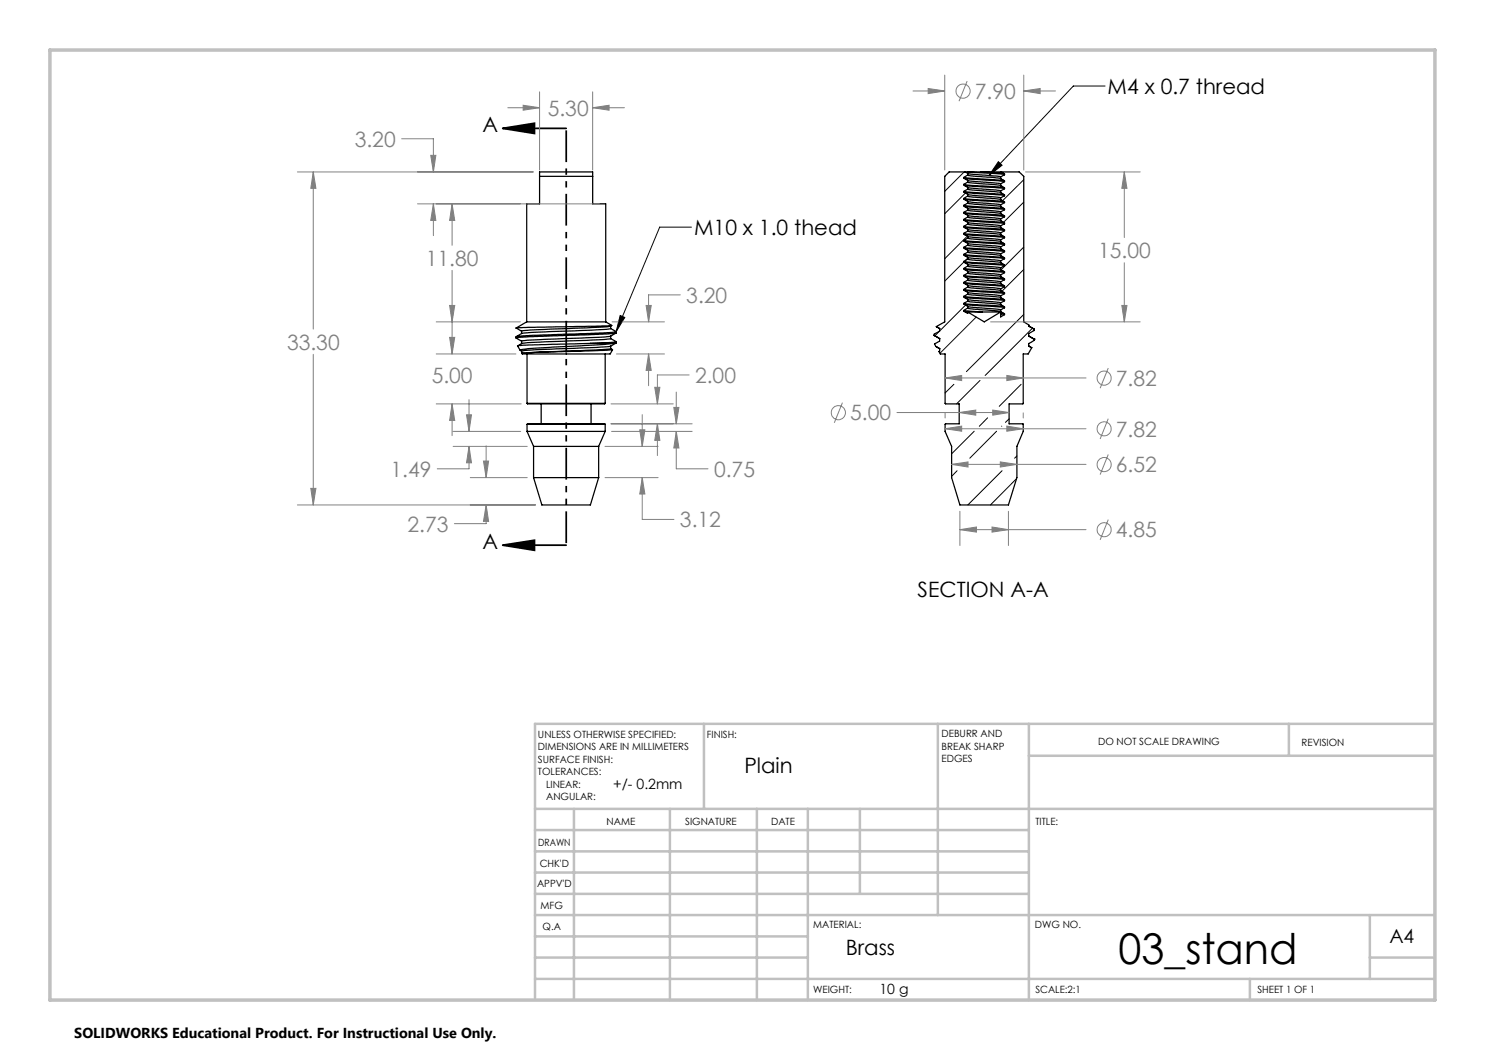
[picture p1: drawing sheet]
<svg xmlns="http://www.w3.org/2000/svg" width="297mm" height="210mm" viewBox="0 0 297 210" stroke-linecap="round" stroke-linejoin="round" font-family="sans-serif">
<g fill="none" stroke="#000" stroke-width=".25">
<path d="M107.9 35.3h10.6M192.8 35.5v.2l.7 .4M192.8 36.9v.1l.7 .5M192.8 38.3v.1l.7 .5M192.8 39.7v.2l.7 .4M192.8 39.7l8 .6M192.8 35.5l8 .6M192.8 36.9l8 .6M192.8 38.3l8 .6M192.9 37.1l8 .6M192.9 38.5l8 .6M192.9 39.9l8 .6"/>
<path d="M192.9 35.7l8 .6M193 34.4h.5M193.5 34.7l-.5-.3h-3.2l-.9 .9v29.1l-1.6 .9 .6 .4v.5l-1.1 .6v.3M193.5 35l-.7 .5M193.5 36.4l-.7 .5M193.5 37.8l-.7 .5M193.5 39.2l-.7 .5M193.5 37.8l6.6 .7M193.5 37.5l6.2 .6 .4 .1v.3M193.5 39.2l6.6 .7M193.5 38.9l6.6 .7M193.5 35l6.6 .7"/>
<path d="M193.5 34.7l6.6 .7M193.5 36.4l6.6 .7M193.5 36.1l6.6 .7M193.5 34.4l6 .3 1.4 .3M193.5 34.4h2.6M193.5 34.7v.3M193.5 36.1v.3M193.5 37.5v.3M193.5 38.9v.3M196.1 34.4l4.6 .3M196.1 34.4h4M200.1 39.9l.8 .5v.1"/>
<path d="M200.1 38.5l.8 .5v.1M200.1 37.1l.8 .5v.1M200.1 35.7l.8 .5v.1M200.1 35.4v.3M200.1 36.8v.3M200.1 39.6v.3M200.9 35v-.2l-.7-.4h3.6l1 .9v29.1l.9 .6M200.9 39.1l-.8 .5M200.9 37.7l-.8 .5M200.9 36.3l-.8 .5M200.9 35l-.8 .4M192.8 41.1v.1l.7 .5"/>
<path d="M192.8 42.5v.1l.7 .5M192.8 43.9v.2l.7 .4M192.8 45.3v.1l.7 .5M192.8 46.7v.1l.7 .5M192.8 48.1v.2l.7 .4M192.8 49.5v.1l.7 .5M192.8 50.9v.1l.7 .5M192.8 52.3v.1l.7 .5M192.8 53.7v.1l.7 .5M192.8 55.1v.1l.7 .5M192.8 56.5v.1l.7 .5M192.8 57.9v.2l.7 .4"/>
<path d="M192.8 59.3v.1l.7 .5M192.8 50.9l8 .6M192.8 52.3l8 .6M192.8 41.1l8 .6M192.8 53.7l8 .6M192.8 42.5l8 .6M192.8 55.1l.9 .1 7.1 .5M192.8 48.1l8 .6M192.8 46.7l8 .6M192.8 56.5l8 .6M192.8 57.9l8 .6M192.8 59.3l8 .6"/>
<path d="M192.8 49.5l.8 .1 7.2 .5M192.8 43.9l8 .6M192.8 45.3l8 .6M192.9 58.1l8 .6M192.9 55.3l8 .6M192.9 52.5l8 .7M192.9 45.5l8 .6M192.9 44.1l8 .7M192.9 46.9l8 .6M192.9 49.7l8 .6M192.9 59.5l8 .6M192.9 51.1l8 .6"/>
<path d="M192.9 41.3l8 .6M192.9 42.7l8 .6M192.9 48.3l6.7 .4 1.3 .3M192.9 56.7l8 .7M192.9 53.9l8 .6M193.5 40.6l-.7 .5M193.5 42l-.7 .5M193.5 43.4l-.7 .5M193.5 44.8l-.7 .5M193.5 46.2l-.7 .5M193.5 47.6l-.7 .5M193.5 49l-.7 .5"/>
<path d="M193.5 50.4l-.7 .5M193.5 51.8l-.7 .5M193.5 53.2l-.7 .5M193.5 54.6l-.7 .5M193.5 56l-.7 .5M193.5 57.4l-.7 .5M193.5 58.8l-.7 .5M193.5 58.8l6.6 .7M193.5 58.5l6.6 .7M193.5 56l6.6 .7M193.5 55.7l6.6 .7M193.5 53.2l6.6 .7"/>
<path d="M193.5 52.9l6.6 .7M193.5 46.2l6.6 .7M193.5 45.9l5.9 .5 .7 .2M193.5 40.6l6.6 .7M193.5 40.3l6.6 .7M193.5 50.4l6.6 .7M193.5 50.1l6.6 .7M193.5 51.8l.7 .2 5.9 .5M193.5 51.5l6.6 .7M193.5 44.8l6.6 .7M193.5 44.5l6.6 .7M193.5 47.6l.7 .2 5.9 .5"/>
<path d="M193.5 47.3l6.6 .7M193.5 42l6.6 .7M193.5 41.7l6.6 .7M193.5 54.6l6.6 .7M193.5 54.3l6.6 .7M193.5 57.4l6.6 .7M193.5 57.1l6.6 .7M193.5 49l6.6 .7M193.5 48.7l6.6 .7M193.5 59.9l6.6 .7M193.5 43.4l6.6 .7M193.5 43.1l6.6 .7"/>
<path d="M193.5 40.3v.3M193.5 41.7v.3M193.5 43.1v.3M193.5 44.5v.3M193.5 45.9v.3M193.5 47.3v.3M193.5 48.7v.3M193.5 50.1v.3M193.5 51.5v.3M193.5 52.9v.3M193.5 54.3v.3M193.5 55.7v.3"/>
<path d="M193.5 57.1v.3M193.5 58.5v.3M193.5 59.9v.3M200.1 59.5l.8 .5v.1M200.1 58.1l.8 .5v.1M200.1 56.7l.8 .5v.2M200.1 55.3l.8 .5v.1M200.1 53.9l.8 .5v.1M200.1 52.5l.8 .5v.2M200.1 51.1l.8 .5v.1M200.1 49.7l.8 .5v.1M200.1 48.3l.8 .5v.2"/>
<path d="M200.1 46.9l.8 .5v.1M200.1 45.5l.8 .5v.1M200.1 44.1l.8 .5v.2M200.1 42.7l.8 .5v.1M200.1 41.3l.8 .5v.1M200.1 41v.3M200.1 42.4v.3M200.1 43.8v.3M200.1 45.2v.3M200.1 46.6v.3M200.1 48v.3M200.1 49.4v.3"/>
<path d="M200.1 50.8v.3M200.1 52.2v.3M200.1 53.6v.3M200.1 55v.3M200.1 56.4v.3M200.1 57.8v.3M200.1 59.2v.3M200.9 58.7l-.8 .5M200.9 57.4l-.8 .4M200.9 55.9l-.8 .5M200.9 54.5l-.8 .5M200.9 53.2l-.8 .4"/>
<path d="M200.9 51.7l-.8 .5M200.9 50.3l-.8 .5M200.9 49l-.8 .4M200.9 47.5l-.8 .5M200.9 46.1l-.8 .5M200.9 44.8l-.8 .4M200.9 43.3l-.8 .5M200.9 41.9l-.8 .5M200.9 40.5l-.8 .5M103.2 67.6l1.1 .6M103.2 65.6l1.1 .6M104.1 70.1l.2 .1"/>
<path d="M104.3 68.2v.5l-.8 .5M104.3 70.2v.3M104.3 70.5h1.1M105.3 64.4h15.8M105.3 64.4v-23.6h2.6v-6.4h10.6v6.4h2.6v23.6M105.3 64.4l-2.1 1.2M105.4 70.8v9.9M118.1 68.7l5.1-.3v.2l-1.1 .6v.5M118.1 68.7l-14.6 .5 .5 .8a136.2 136.2 0 0 1 13.7-.9l5.1-.4M118.1 68.7h4.7M121 70.8v9.9M121.1 64.4l1.2 .7"/>
<path d="M122.1 65.2l-1.2 .2-16.3 .7-.3 .1v.5l-1 .6M122.1 67.2l-1.9 .2-14.7 .6-1.2 .2M122.1 69.2l-2.8 .3-12.3 .4-2.7 .3M122.1 67.7l1.1 .6M122.1 65.7l1.1 .6-3.5 .3-14.5 .5-1.8 .2h-.2v.3M122.1 69.7l.4 .2-17.1 .6M122.1 65.7l-3.7 .3-12.2 .5-1.8 .2M122.1 67.7l-4.8 .4-11.8 .4-1.1 .2M122.1 69.7l-1.9 .2-14.8 .6M122.3 65.1l-.2 .1v.5M122.3 65.1l-19.1 .5M122.5 69.9l-.5 .9h-17.5l-.2-.3"/>
<path d="M123.2 68.6l-.4 .1M123.2 66.6l-1.1 .6v.5M123.2 66.6l-1.8 .2-15.5 .5-2.7 .3M123.2 66.3v.3M186.8 67.1l1.2 .7M186.8 67.1l1.1 .6v.5l-1 .6 .3 .5 .7 .4v.5l-.1 .1 .3 .5h.9v9.9l.1 .1h2.7v4h-2.7l-.1 1.5 1.3 3v6.2l1.7 5.5h9.7l1.7-5.5v-6.2l1.2-3v-1.5h-2.8v-4h2.8v-.1v-9.9h1l.7-1.2M187.3 69.3l.7 .5M187.3 65.4h.1M187.3 65.4l.7 .3M192.8 60.7v.1l.7 .5M192.8 62.1v.2l.7 .4v-.3M192.8 60.7l8 .6"/>
<path d="M192.8 62.1l3.7 .3M192.9 60.9l8 .7M192.9 62.3l.8 .1M193.5 60.2l-.7 .5M193.5 61.6l-.7 .5M193.5 62.4h6.6l-3.3 2zM193.5 60.2l6.6 .7M193.5 61.6l6.6 .7M193.5 61.3l.7 .1 5.9 .6M193.5 61.3v.3M200.1 62.4v1l.8-.5M200.1 62.3l.8 .5v.1"/>
<path d="M200.1 60.9l.8 .5v.2M200.1 62.6l.7 .1M200.1 62.8l.8 .1M200.1 60.6v.3M200.1 62v.3M200.9 61.6l-.8 .4M200.9 60.1l-.8 .5M205.7 67.2l1.1 .6M205.7 65.2l1.1 .6v.3l-1.1 .6v.5l1.1 .6M205.7 69.2l.6 .3M205.7 65v.2M205.7 65.2l1.1 .7"/>
<path d="M205.7 69.2l.6 .4M206.3 69.5v.1M206.8 67.8v.3l-1.1 .6v.5M206.8 67.8h.1M105.4 80.7l.1 .1h15.4l.1-.1M105.4 80.7h15.6M105.4 84.9h15.6M105.4 84.9l.1-.1h15.4l.1 .1M105.4 86.3h15.6M105.4 86.3l1.3 3M105.4 84.9v1.4M106.7 89.3h13"/>
<path d="M106.7 95.5h13M106.7 95.5l1.7 5.5h9.7l1.6-5.5M106.7 89.3v6.2M108.2 80.8v4M118.2 80.8v4M119.7 89.3v6.2M121 86.3l-1.3 3M121 84.9v1.4"/>
</g>
<g fill="none" stroke="#000" stroke-width=".2">
<path d="M221 17.2h-6.3l-16.9 17.9M192.8 34.4l-3.9 3.9M193.1 38.6l-4.2 4.1M199.7 32.3l.7 .7-2.6 2.1zM204.8 35.9l-4.3 4.2M138.3 45.4h-6.4l-8.7 20.9M192.8 52.4l-3.9 3.8M193.5 47.2l-4.6 4.5M193.5 51.6l-.4 .5M204.8 49.4l-4.6 4.6M204.8 40.4l-4.1 4.1M204.8 53.9l-4.4 4.4"/>
<path d="M124 63.1l1 .4-1.8 2.8zM190.8 76.9l-1.8 1.7M193.1 61l-6.1 6.2M195.2 63.4l-7.2 7.3M196 76.1l-4.7 4.7M204.2 76.9l-4.4 4.4M204.8 62.9l-11.5 11.4M206.5 65.6l-9.5 9.5M191.4 94.1l-1.1 1.2M194.8 86.2l-4.5 4.6M197.5 83.6l-1.6 1.7M199.3 86.2l-5.3 5.4"/>
<path d="M200.3 85.2v.1M200.4 94.1l-6.8 6.9M201.8 83.8l-.7 .7M203.3 95.8l-5.2 5.2M203.4 91.2l-.5 .4"/>
</g>
<g fill="none" stroke="#808080" stroke-width=".2">
<path d="M107.9 18.4v15.6M118.5 18.4v15.6M182.6 18.2h6.3M185.6 17.7l3.3 .5-3.3 .5zM188.9 15v19M193.4 16.2l-1.6 4M204.8 18.2l3.2-.5v1zM204.8 15v19M204.8 18.2h6.3M59.5 34.4h47.1M62.7 34.4l.5 3.3h-1zM62.7 34.4v31.4"/>
<path d="M80.3 27.8h6.4v6.6M86.1 31.1h1.1l-.5 3.3zM101.6 21.5h6.3M104.6 21.1l3.3 .4-3.3 .5zM118.5 21.5l3.3-.4v.9zM118.5 21.5h6.4M205.1 34.4h22.9M224.9 34.4l.5 3.3h-1zM224.9 34.4v13.1M83.5 40.8h36.4M86.7 40.8l.5 3.3h-1.1zM86.7 40.8v6.3"/>
<path d="M90.4 40.8l.5 3.3h-1zM90.4 40.8v8.3M90.4 54.1v10.3M136.1 59h-6.4v5.4M224.9 52.6v11.8M62.7 70.9v30.1M87.2 64.4h16.9M87.2 70.8h16M89.9 61.1h1l-.5 3.3zM89.9 67.5h1l-.5 3.3zM90.4 64.4v6.4M93.8 79.9v6.4"/>
<path d="M122.4 64.4h10.5M123.3 70.8h9.6M129.2 61.1h1l-.5 3.3zM129.7 70.8l.5 3.3h-1zM129.7 70.8v6.3M131 77.5h1l-.5 3.3zM135.3 78.4v6.4M137.8 75h-6.3v5.8M189 75.6l3.3-.5v1zM189 75.6h28.2M198.1 64.4h29.9M201.4 75.1l3.2 .5-3.2 .5z"/>
<path d="M221.7 73.6l-1.7 4M224.4 61.1h1l-.5 3.3zM62.2 97.7h1l-.5 3.3zM87.2 80.8h17M90.4 80.8l.5 3.3h-1zM90.4 80.8v6.3M90.6 86.3h13.5M90.6 89.3h14.8M93.3 83h1l-.5 3.3zM93.8 89.3l.5 3.3h-1zM93.8 89.3v4.5h-6.3M94.1 95.5h11.3"/>
<path d="M96.7 92.2h1l-.5 3.3zM97.2 89.2v6.3M121 89.3h10.6M121 95.5h10.6M122.2 80.8h12.5M122.2 84.8h16.2M122.3 86.3h16.1M128 86h1l-.6 3.3zM128.4 95.5l.6 3.3h-1zM128.4 95.5v8.4h6.4M128.4 82.9v6.4M131.5 84.8l.5 3.3h-1z"/>
<path d="M131.5 84.8v6.3M134.8 81.5h1l-.5 3.3zM135.3 86.3l.5 3.3h-1zM135.3 86.3v7.5h6.3M168.5 80.5l-1.6 4.1M179.4 82.5h22.4M189 85.8l3.3-.6v1zM189 82.6v1M189 85.8h28.2M190.3 92.9l3.3-.5v1zM190.3 92.9h26.9M191.8 82.5l3.4-.5v1z"/>
<path d="M191.8 85.7v.3M198.5 82l3.3 .5-3.3 .5zM200.1 92.4l3.3 .5-3.3 .5zM201.4 85.2l3.2 .6-3.2 .4zM201.8 85.7v.3M204.6 82.6v1M221.7 90.9l-1.7 4M221.7 83.7l-1.7 4.1M59.5 101h47.6M97.2 101l.5 3.3h-1zM97.2 101v3.7h-6.3M192 105.9l3.3-.5v1z"/>
<path d="M192 102.3v6.8M192 105.9h25.2M198.4 105.4l3.3 .5-3.3 .5zM201.7 102.3v6.8M221.7 103.9l-1.7 4.1"/>
<circle cx="192.6" cy="18.2" r="1.42"/>
<circle cx="220.8" cy="75.6" r="1.42"/>
<circle cx="167.7" cy="82.5" r="1.42"/>
<circle cx="220.8" cy="85.8" r="1.41"/>
<circle cx="220.8" cy="92.9" r="1.41"/>
<circle cx="220.8" cy="105.9" r="1.41"/>
</g>
<path d="M100.5 25.7l6.4-1v2zM100.5 25.7h12.7M100.5 109l6.4-1v2.1zM100.5 109h12.7" fill="none" stroke="#000" stroke-width=".35"/>
<path d="M113.2 25.7v83.3" fill="none" stroke="#000" stroke-width=".35" stroke-dasharray="6.3 1.3 1.3 1.3 1.3 1.3" stroke-dashoffset="-.4" stroke-linecap="butt"/>
<g fill="none" stroke="#c0c0c0" stroke-width=".5">
<path d="M140.8 144.8v17M187.6 144.8v38.2M205.8 144.8v55.2M205.8 151.2h81.2M257.8 144.8v6.4M287 144.8h-180v55.2M107 161.8h180M107 178.8h98.8M107 174.5h98.8M107 170.3h98.8M107 166h98.8M114.8 161.8v38.2"/>
<path d="M134 161.8v38.2M151.4 161.8v38.2M161.6 161.8v38.2M172 161.8v17M107 195.8h180M107 191.5h54.6M107 187.3h54.6M107 183h180M250 195.8v4.2M274 191.5h13M274 183v12.8"/>
</g>
<path d="M10 10h277v190h-277z" fill="none" stroke="#c0c0c0" stroke-width=".7"/>
<g fill="#000">
<path d="M100.5 25.7l6.4-1v2zM100.5 109l6.4-1v2.1z"/>
<path d="M124 63.1l1 .4-1.8 2.8zM199.7 32.3l.7 .7-2.6 2.1z"/>
</g>
<path d="M62.2 97.7h1l-.5 3.3zM62.7 34.4l.5 3.3h-1zM86.7 40.8l.5 3.3h-1.1zM86.1 31.1h1.1l-.5 3.3zM90.4 40.8l.5 3.3h-1zM89.9 61.1h1l-.5 3.3zM90.4 80.8l.5 3.3h-1zM89.9 67.5h1l-.5 3.3zM131.5 84.8l.5 3.3h-1zM131 77.5h1l-.5 3.3zM135.3 86.3l.5 3.3h-1zM134.8 81.5h1l-.5 3.3zM93.8 89.3l.5 3.3h-1zM93.3 83h1l-.5 3.3zM128.4 95.5l.6 3.3h-1zM128 86h1l-.6 3.3zM97.2 101l.5 3.3h-1zM96.7 92.2h1l-.5 3.3zM129.7 70.8l.5 3.3h-1zM129.2 61.1h1l-.5 3.3zM104.6 21.1l3.3 .4-3.3 .5zM118.5 21.5l3.3-.4v.9zM185.6 17.7l3.3 .5-3.3 .5zM204.8 18.2l3.2-.5v1zM198.4 105.4l3.3 .5-3.3 .5zM192 105.9l3.3-.5v1zM190.3 92.9l3.3-.5v1zM200.1 92.4l3.3 .5-3.3 .5zM189 85.8l3.3-.6v1zM201.4 85.2l3.2 .6-3.2 .4zM191.8 82.5l3.4-.5v1zM198.5 82l3.3 .5-3.3 .5zM189 75.6l3.3-.5v1zM201.4 75.1l3.2 .5-3.2 .5zM224.4 61.1h1l-.5 3.3zM224.9 34.4l.5 3.3h-1z" fill="#808080"/>
<text font-size="8.5" x="223.7" y="192.7">03_stand</text>
<g font-size="4.2" fill="#808080">
<text x="109.5" y="23.1">5.30</text>
<text x="195" y="19.8">7.90</text>
<text x="70.9" y="29.3">3.20</text>
<text x="85.2" y="53.2">11.80</text>
<text x="219.6" y="51.6">15.00</text>
<text x="137.3" y="60.6">3.20</text>
<text x="57.4" y="69.9">33.30</text>
<text x="86.3" y="76.6">5.00</text>
<text x="139" y="76.6">2.00</text>
<text x="223.2" y="77.2">7.82</text>
<text x="170" y="84.1">5.00</text>
<text x="223.2" y="87.3">7.82</text>
<text x="78.1" y="95.3">1.49</text>
<text x="142.8" y="95.3">0.75</text>
<text x="223.2" y="94.5">6.52</text>
<text x="81.5" y="106.3">2.73</text>
<text x="136" y="105.5">3.12</text>
<text x="223.2" y="107.5">4.85</text>
</g>
<g font-size="4.2">
<text x="221.5" y="18.8">M4 x 0.7 thread</text>
<text x="96.5" y="26.4">A</text>
<text x="138.8" y="47">M10 x 1.0 thead</text>
<text x="96.5" y="109.7">A</text>
<text x="183.5" y="119.3">SECTION A-A</text>
<text x="148.9" y="154.6">Plain</text>
<text x="169.1" y="191">Brass</text>
</g>
<text font-size="3.9" x="277.9" y="188.5">A4</text>
<text font-size="2.9" x="14.9" y="207.6">SOLIDWORKS Educational Product. For Instructional Use Only.</text>
<g font-size="2.8">
<text x="122.6" y="157.7">+/- 0.2mm</text>
<text x="175.9" y="198.8">10 g</text>
</g>
<g font-size="2">
<text x="107.6" y="147.6">UNLESS OTHERWISE SPECIFIED:</text>
<text x="141.4" y="147.6">FINISH:</text>
<text x="188.3" y="147.5">DEBURR AND</text>
<text x="188.3" y="150">BREAK SHARP</text>
<text x="219.6" y="149">DO NOT SCALE DRAWING</text>
<text x="260.3" y="149.2">REVISION</text>
<text x="107.6" y="150.1">DIMENSIONS ARE IN MILLIMETERS</text>
<text x="107.6" y="152.6">SURFACE FINISH:</text>
<text x="107.6" y="155.1">TOLERANCES:</text>
<text x="188.3" y="152.5">EDGES</text>
<text x="109.2" y="157.6">LINEAR:</text>
<text x="109.2" y="160.1">ANGULAR:</text>
<text x="121.3" y="165">NAME</text>
<text x="137" y="164.9">SIGNATURE</text>
<text x="154.2" y="164.9">DATE</text>
<text x="207.1" y="164.9">TITLE:</text>
<text x="107.6" y="169.1">DRAWN</text>
<text x="107.9" y="173.3">CHK'D</text>
<text x="107.4" y="177.4">APPV'D</text>
<text x="108.1" y="181.8">MFG</text>
<text x="108.5" y="186">Q.A</text>
<text x="162.6" y="185.5">MATERIAL:</text>
<text x="207" y="185.5">DWG NO.</text>
<text x="162.6" y="198.5">WEIGHT:</text>
<text x="207.1" y="198.6">SCALE:2:1</text>
<text x="251.5" y="198.6">SHEET 1 OF 1</text>
</g>
</svg>
